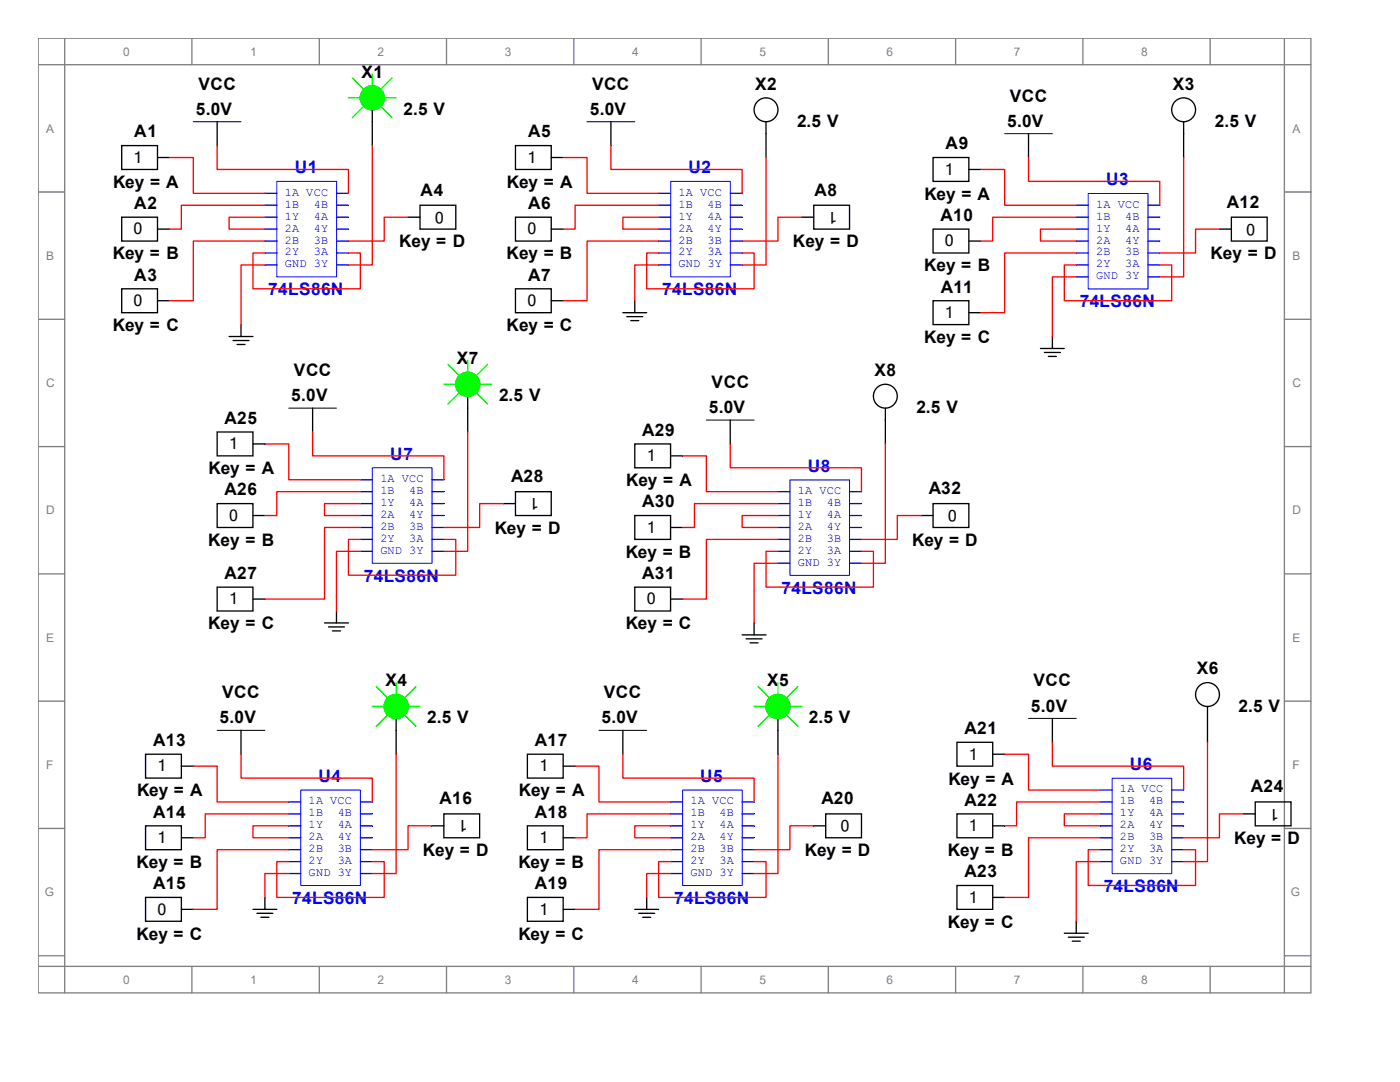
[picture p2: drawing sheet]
<svg xmlns="http://www.w3.org/2000/svg" width="279mm" height="216mm" viewBox="0 0 279 216" stroke-linecap="round" stroke-linejoin="round" font-family="sans-serif">
<g fill="none" stroke="#808080" stroke-width=".26">
<path d="M7.6 7.6h254v190.5h-254zM7.6 12.9h254M12.9 7.6v190.5M38.3 7.6v5.3M63.7 7.6v5.3M89.1 7.6v5.3M114.5 7.6v5.3M139.9 7.6v5.3M165.3 7.6v5.3M190.7 7.6v5.3M216.1 7.6v5.3M241.5 7.6v5.3"/>
<path d="M256.3 7.6v190.5M7.6 38.3h5.3M256.3 38.3h5.3M7.6 63.7h5.3M256.3 63.7h5.3M7.6 89.1h5.3M256.3 89.1h5.3M7.6 114.5h5.3M256.3 114.5h5.3M7.6 139.9h5.3M256.3 139.9h5.3M7.6 165.3h5.3"/>
<path d="M256.3 165.3h5.3M7.6 190.7h5.3M7.6 192.8h254M38.3 192.8v5.3M63.7 192.8v5.3M89.1 192.8v5.3M114.5 192.8v5.3M139.9 192.8v5.3M165.3 192.8v5.3M190.7 192.8v5.3M216.1 192.8v5.3M241.5 192.8v5.3"/>
<path d="M256.3 190.7h5.3"/>
</g>
<path d="M55.2 36.2h12v19h-12z" fill="none" stroke="#00f" stroke-width=".2"/>
<path d="M52.9 38.6h2.3" fill="none" stroke="#00f" stroke-width=".26"/>
<path d="M52.9 41h2.3" fill="none" stroke="#00f" stroke-width=".26"/>
<path d="M52.9 43.3h2.3" fill="none" stroke="#00f" stroke-width=".26"/>
<path d="M52.9 45.7h2.3" fill="none" stroke="#00f" stroke-width=".26"/>
<path d="M52.9 48.1h2.3" fill="none" stroke="#00f" stroke-width=".26"/>
<path d="M52.9 50.5h2.3" fill="none" stroke="#00f" stroke-width=".26"/>
<path d="M52.9 52.9h2.3" fill="none" stroke="#00f" stroke-width=".26"/>
<path d="M67.2 52.9h2.3" fill="none" stroke="#00f" stroke-width=".26"/>
<path d="M67.2 50.5h2.3" fill="none" stroke="#00f" stroke-width=".26"/>
<path d="M67.2 48.1h2.3" fill="none" stroke="#00f" stroke-width=".26"/>
<path d="M67.2 45.7h2.3" fill="none" stroke="#00f" stroke-width=".26"/>
<path d="M67.2 43.3h2.3" fill="none" stroke="#00f" stroke-width=".26"/>
<path d="M67.2 41h2.3" fill="none" stroke="#00f" stroke-width=".26"/>
<path d="M67.2 38.6h2.3" fill="none" stroke="#00f" stroke-width=".26"/>
<path d="M38.6 24.3h9.5M117.2 24.3h9.5M200.5 26.7h9.5M57.6 81.4h9.6M141 83.8h9.5M43.3 145.7h9.6M119.5 145.7h9.6M205.3 143.4h9.5" fill="none" stroke="#000" stroke-width=".2"/>
<g fill="none" stroke="#000" stroke-width=".26">
<path d="M24.3 29.1h7.1v4.7h-7.1zM31.4 31.4h2.4M43.3 24.3v4.8M74.3 21.9v7.2M121.9 24.3v4.8M205.3 26.7v4.7M24.3 43.3h7.1v4.8h-7.1zM24.3 57.6h7.1v4.8h-7.1zM31.4 45.7h2.4M81.4 43.3h2.4M83.8 41h7.2v4.7h-7.2zM31.4 60h2.4"/>
<path d="M45.7 67.2h4.8M46.5 67.9h3.2M47.3 68.7h1.6M48.1 64.8v2.4M124.3 62.4h4.8M125.1 63.2h3.2M125.9 64h1.6M126.7 60v2.4M207.6 69.5h4.8M208.4 70.3h3.2M209.2 71.1h1.6M210 67.2v2.3"/>
<path d="M62.4 81.4v4.8M145.7 83.8v4.8M64.8 124.3h4.7M65.6 125.1h3.1M66.4 125.9h1.5M67.2 121.9v2.4M148.1 126.7h4.8M148.9 127.5h3.2M149.7 128.3h1.6M150.5 124.3v2.4M48.1 145.7v4.8M124.3 145.7v4.8"/>
<path d="M210 143.4v4.7M52.9 179.1v2.4M129.1 179.1v2.4M50.5 181.5h4.7M51.3 182.2h3.2M52.1 183h1.6M126.7 181.5h4.7M127.5 182.2h3.2M128.3 183h1.6M212.4 186.2h4.8M213.2 187h3.2M214 187.8h1.6"/>
<path d="M214.8 183.8v2.4"/>
<circle cx="74.3" cy="19.5" r="2.38"/>
</g>
<path d="M69.5 19.5h2.4M70.3 15.6l2.4 2.3M74.3 14.8v2.3M76.7 19.5h2.4M78.3 15.6l-2.4 2.3M72.7 21.1l-2.4 2.4M75.9 21.1l2.4 2.4" fill="none" stroke="#0f0" stroke-width=".26"/>
<circle cx="74.3" cy="19.5" r="2.38" fill="#0f0" stroke="#0f0" stroke-width=".26"/>
<path d="M133.9 36.2h11.9v19h-11.9z" fill="none" stroke="#00f" stroke-width=".2"/>
<path d="M131.4 38.6h2.4" fill="none" stroke="#00f" stroke-width=".26"/>
<path d="M131.4 41h2.4" fill="none" stroke="#00f" stroke-width=".26"/>
<path d="M131.4 43.3h2.4" fill="none" stroke="#00f" stroke-width=".26"/>
<path d="M131.4 45.7h2.4" fill="none" stroke="#00f" stroke-width=".26"/>
<path d="M131.4 48.1h2.4" fill="none" stroke="#00f" stroke-width=".26"/>
<path d="M131.4 50.5h2.4" fill="none" stroke="#00f" stroke-width=".26"/>
<path d="M131.4 52.9h2.4" fill="none" stroke="#00f" stroke-width=".26"/>
<path d="M145.7 52.9h2.4" fill="none" stroke="#00f" stroke-width=".26"/>
<path d="M145.7 50.5h2.4" fill="none" stroke="#00f" stroke-width=".26"/>
<path d="M145.7 48.1h2.4" fill="none" stroke="#00f" stroke-width=".26"/>
<path d="M145.7 45.7h2.4" fill="none" stroke="#00f" stroke-width=".26"/>
<path d="M145.7 43.3h2.4" fill="none" stroke="#00f" stroke-width=".26"/>
<path d="M145.7 41h2.4" fill="none" stroke="#00f" stroke-width=".26"/>
<path d="M145.7 38.6h2.4" fill="none" stroke="#00f" stroke-width=".26"/>
<g fill="none" stroke="#000" stroke-width=".26">
<path d="M102.9 29.1h7.1v4.7h-7.1zM110 31.4h2.4M152.9 24.3v7.1M102.9 43.3h7.1v4.8h-7.1zM102.9 57.6h7.1v4.8h-7.1zM110 45.7h2.4M160 43.3h2.4M162.4 41h7.1v4.7h-7.1zM110 60h2.4"/>
<circle cx="152.9" cy="21.9" r="2.38"/>
</g>
<path d="M217.2 38.6h11.9v19.1h-11.9z" fill="none" stroke="#00f" stroke-width=".2"/>
<path d="M214.8 41h2.4" fill="none" stroke="#00f" stroke-width=".26"/>
<path d="M214.8 43.3h2.4" fill="none" stroke="#00f" stroke-width=".26"/>
<path d="M214.8 45.7h2.4" fill="none" stroke="#00f" stroke-width=".26"/>
<path d="M214.8 48.1h2.4" fill="none" stroke="#00f" stroke-width=".26"/>
<path d="M214.8 50.5h2.4" fill="none" stroke="#00f" stroke-width=".26"/>
<path d="M214.8 52.9h2.4" fill="none" stroke="#00f" stroke-width=".26"/>
<path d="M214.8 55.2h2.4" fill="none" stroke="#00f" stroke-width=".26"/>
<path d="M229.1 55.2h2.4" fill="none" stroke="#00f" stroke-width=".26"/>
<path d="M229.1 52.9h2.4" fill="none" stroke="#00f" stroke-width=".26"/>
<path d="M229.1 50.5h2.4" fill="none" stroke="#00f" stroke-width=".26"/>
<path d="M229.1 48.1h2.4" fill="none" stroke="#00f" stroke-width=".26"/>
<path d="M229.1 45.7h2.4" fill="none" stroke="#00f" stroke-width=".26"/>
<path d="M229.1 43.3h2.4" fill="none" stroke="#00f" stroke-width=".26"/>
<path d="M229.1 41h2.4" fill="none" stroke="#00f" stroke-width=".26"/>
<g fill="none" stroke="#000" stroke-width=".26">
<path d="M186.2 31.4h7.2v4.8h-7.2zM193.4 33.8h2.3M236.2 24.3v7.1M186.2 45.7h7.2v4.8h-7.2zM193.4 48.1h2.3M243.4 45.7h2.3M245.7 43.3h7.2v4.8h-7.2zM186.2 60h7.2v4.8h-7.2zM193.4 62.4h2.3"/>
<circle cx="236.2" cy="21.9" r="2.38"/>
</g>
<path d="M60 157.6h11.9v19.1h-11.9z" fill="none" stroke="#00f" stroke-width=".2"/>
<path d="M57.6 160h2.4" fill="none" stroke="#00f" stroke-width=".26"/>
<path d="M57.6 162.4h2.4" fill="none" stroke="#00f" stroke-width=".26"/>
<path d="M57.6 164.8h2.4" fill="none" stroke="#00f" stroke-width=".26"/>
<path d="M57.6 167.2h2.4" fill="none" stroke="#00f" stroke-width=".26"/>
<path d="M57.6 169.5h2.4" fill="none" stroke="#00f" stroke-width=".26"/>
<path d="M57.6 171.9h2.4" fill="none" stroke="#00f" stroke-width=".26"/>
<path d="M57.6 174.3h2.4" fill="none" stroke="#00f" stroke-width=".26"/>
<path d="M71.9 174.3h2.4" fill="none" stroke="#00f" stroke-width=".26"/>
<path d="M71.9 171.9h2.4" fill="none" stroke="#00f" stroke-width=".26"/>
<path d="M71.9 169.5h2.4" fill="none" stroke="#00f" stroke-width=".26"/>
<path d="M71.9 167.2h2.4" fill="none" stroke="#00f" stroke-width=".26"/>
<path d="M71.9 164.8h2.4" fill="none" stroke="#00f" stroke-width=".26"/>
<path d="M71.9 162.4h2.4" fill="none" stroke="#00f" stroke-width=".26"/>
<path d="M71.9 160h2.4" fill="none" stroke="#00f" stroke-width=".26"/>
<g fill="none" stroke="#000" stroke-width=".26">
<path d="M29.1 150.5h7.1v4.8h-7.1zM36.2 152.9h2.4M79.1 143.4v7.1M29.1 164.8h7.1v4.7h-7.1zM29.1 179.1h7.1v4.7h-7.1zM36.2 167.2h2.4M86.2 164.8h2.4M88.6 162.4h7.1v4.8h-7.1zM36.2 181.5h2.4"/>
<circle cx="79.1" cy="141" r="2.38"/>
</g>
<path d="M75.1 137l2.4 2.4M79.1 136.2v2.4M83 137l-2.4 2.4M74.3 141h2.4M77.5 142.6l-2.4 2.3M80.6 142.6l2.4 2.3M81.4 141h2.4" fill="none" stroke="#0f0" stroke-width=".26"/>
<circle cx="79.1" cy="141" r="2.38" fill="#0f0" stroke="#0f0" stroke-width=".26"/>
<path d="M136.2 157.6h11.9v19.1h-11.9z" fill="none" stroke="#00f" stroke-width=".2"/>
<path d="M133.8 160h2.4" fill="none" stroke="#00f" stroke-width=".26"/>
<path d="M133.8 162.4h2.4" fill="none" stroke="#00f" stroke-width=".26"/>
<path d="M133.8 164.8h2.4" fill="none" stroke="#00f" stroke-width=".26"/>
<path d="M133.8 167.2h2.4" fill="none" stroke="#00f" stroke-width=".26"/>
<path d="M133.8 169.5h2.4" fill="none" stroke="#00f" stroke-width=".26"/>
<path d="M133.8 171.9h2.4" fill="none" stroke="#00f" stroke-width=".26"/>
<path d="M133.8 174.3h2.4" fill="none" stroke="#00f" stroke-width=".26"/>
<path d="M148.1 174.3h2.4" fill="none" stroke="#00f" stroke-width=".26"/>
<path d="M148.1 171.9h2.4" fill="none" stroke="#00f" stroke-width=".26"/>
<path d="M148.1 169.5h2.4" fill="none" stroke="#00f" stroke-width=".26"/>
<path d="M148.1 167.2h2.4" fill="none" stroke="#00f" stroke-width=".26"/>
<path d="M148.1 164.8h2.4" fill="none" stroke="#00f" stroke-width=".26"/>
<path d="M148.1 162.4h2.4" fill="none" stroke="#00f" stroke-width=".26"/>
<path d="M148.1 160h2.4" fill="none" stroke="#00f" stroke-width=".26"/>
<g fill="none" stroke="#000" stroke-width=".26">
<path d="M105.3 150.5h7.1v4.8h-7.1zM112.4 152.9h2.4M155.3 143.4v7.1M105.3 164.8h7.1v4.7h-7.1zM105.3 179.1h7.1v4.7h-7.1zM112.4 167.2h2.4M162.4 164.8h2.4M164.8 162.4h7.1v4.8h-7.1zM112.4 181.5h2.4"/>
<circle cx="155.3" cy="141" r="2.38"/>
</g>
<path d="M151.3 137l2.4 2.4M155.3 136.2v2.4M159.2 137l-2.4 2.4M150.5 141h2.4M153.7 142.6l-2.4 2.3M156.8 142.6l2.4 2.3M157.6 141h2.4" fill="none" stroke="#0f0" stroke-width=".26"/>
<circle cx="155.3" cy="141" r="2.38" fill="#0f0" stroke="#0f0" stroke-width=".26"/>
<path d="M222 155.3h11.8v19h-11.8z" fill="none" stroke="#00f" stroke-width=".2"/>
<path d="M219.6 157.6h2.3" fill="none" stroke="#00f" stroke-width=".26"/>
<path d="M219.6 160h2.3" fill="none" stroke="#00f" stroke-width=".26"/>
<path d="M219.6 162.4h2.3" fill="none" stroke="#00f" stroke-width=".26"/>
<path d="M219.6 164.8h2.3" fill="none" stroke="#00f" stroke-width=".26"/>
<path d="M219.6 167.2h2.3" fill="none" stroke="#00f" stroke-width=".26"/>
<path d="M219.6 169.5h2.3" fill="none" stroke="#00f" stroke-width=".26"/>
<path d="M219.6 171.9h2.3" fill="none" stroke="#00f" stroke-width=".26"/>
<path d="M233.8 171.9h2.4" fill="none" stroke="#00f" stroke-width=".26"/>
<path d="M233.8 169.5h2.4" fill="none" stroke="#00f" stroke-width=".26"/>
<path d="M233.8 167.2h2.4" fill="none" stroke="#00f" stroke-width=".26"/>
<path d="M233.8 164.8h2.4" fill="none" stroke="#00f" stroke-width=".26"/>
<path d="M233.8 162.4h2.4" fill="none" stroke="#00f" stroke-width=".26"/>
<path d="M233.8 160h2.4" fill="none" stroke="#00f" stroke-width=".26"/>
<path d="M233.8 157.6h2.4" fill="none" stroke="#00f" stroke-width=".26"/>
<g fill="none" stroke="#000" stroke-width=".26">
<path d="M191 148.1h7.1v4.8h-7.1zM198.1 150.5h2.4M241 141v7.1M191 162.4h7.1v4.8h-7.1zM191 176.7h7.1v4.8h-7.1zM198.1 164.8h2.4M198.1 179.1h2.4M248.1 162.4h2.4M250.5 160h7.2v4.8h-7.2z"/>
<circle cx="241" cy="138.6" r="2.38"/>
</g>
<path d="M74.3 93.3h11.9v19.1h-11.9z" fill="none" stroke="#00f" stroke-width=".2"/>
<path d="M71.9 95.7h2.4" fill="none" stroke="#00f" stroke-width=".26"/>
<path d="M71.9 98.1h2.4" fill="none" stroke="#00f" stroke-width=".26"/>
<path d="M71.9 100.5h2.4" fill="none" stroke="#00f" stroke-width=".26"/>
<path d="M71.9 102.9h2.4" fill="none" stroke="#00f" stroke-width=".26"/>
<path d="M71.9 105.3h2.4" fill="none" stroke="#00f" stroke-width=".26"/>
<path d="M71.9 107.6h2.4" fill="none" stroke="#00f" stroke-width=".26"/>
<path d="M71.9 110h2.4" fill="none" stroke="#00f" stroke-width=".26"/>
<path d="M86.2 110h2.4" fill="none" stroke="#00f" stroke-width=".26"/>
<path d="M86.2 107.6h2.4" fill="none" stroke="#00f" stroke-width=".26"/>
<path d="M86.2 105.3h2.4" fill="none" stroke="#00f" stroke-width=".26"/>
<path d="M86.2 102.9h2.4" fill="none" stroke="#00f" stroke-width=".26"/>
<path d="M86.2 100.5h2.4" fill="none" stroke="#00f" stroke-width=".26"/>
<path d="M86.2 98.1h2.4" fill="none" stroke="#00f" stroke-width=".26"/>
<path d="M86.2 95.7h2.4" fill="none" stroke="#00f" stroke-width=".26"/>
<g fill="none" stroke="#000" stroke-width=".26">
<path d="M93.3 79.1v7.1M43.3 86.2h7.2v4.8h-7.2zM50.5 88.6h2.4M102.9 98.1h7.1v4.8h-7.1zM43.3 100.5h7.2v4.8h-7.2zM43.3 117.2h7.2v4.7h-7.2zM50.5 102.9h2.4M50.5 119.5h2.4M100.5 100.5h2.4"/>
<circle cx="93.3" cy="76.7" r="2.38"/>
</g>
<path d="M88.6 76.7h2.4M89.4 72.7l2.4 2.4M91.8 78.3l-2.4 2.3M93.3 71.9v2.4M94.9 78.3l2.4 2.3M95.7 76.7h2.4M97.3 72.7l-2.4 2.4" fill="none" stroke="#0f0" stroke-width=".26"/>
<circle cx="93.3" cy="76.7" r="2.38" fill="#0f0" stroke="#0f0" stroke-width=".26"/>
<path d="M157.6 95.8h11.9v19h-11.9z" fill="none" stroke="#00f" stroke-width=".2"/>
<path d="M155.3 98.1h2.3" fill="none" stroke="#00f" stroke-width=".26"/>
<path d="M155.3 100.5h2.3" fill="none" stroke="#00f" stroke-width=".26"/>
<path d="M155.3 102.9h2.3" fill="none" stroke="#00f" stroke-width=".26"/>
<path d="M155.3 105.3h2.3" fill="none" stroke="#00f" stroke-width=".26"/>
<path d="M155.3 107.6h2.3" fill="none" stroke="#00f" stroke-width=".26"/>
<path d="M155.3 110h2.3" fill="none" stroke="#00f" stroke-width=".26"/>
<path d="M155.3 112.4h2.3" fill="none" stroke="#00f" stroke-width=".26"/>
<path d="M169.5 112.4h2.4" fill="none" stroke="#00f" stroke-width=".26"/>
<path d="M169.5 110h2.4" fill="none" stroke="#00f" stroke-width=".26"/>
<path d="M169.5 107.6h2.4" fill="none" stroke="#00f" stroke-width=".26"/>
<path d="M169.5 105.3h2.4" fill="none" stroke="#00f" stroke-width=".26"/>
<path d="M169.5 102.9h2.4" fill="none" stroke="#00f" stroke-width=".26"/>
<path d="M169.5 100.5h2.4" fill="none" stroke="#00f" stroke-width=".26"/>
<path d="M169.5 98.1h2.4" fill="none" stroke="#00f" stroke-width=".26"/>
<g fill="none" stroke="#000" stroke-width=".26">
<path d="M126.7 88.6h7.1v4.7h-7.1zM133.8 91h2.4M176.7 81.4v7.2M126.7 102.9h7.1v4.7h-7.1zM126.7 117.2h7.1v4.7h-7.1zM133.8 105.3h2.4M133.8 119.5h2.4M183.8 102.9h2.4M186.2 100.5h7.2v4.8h-7.2z"/>
<circle cx="176.7" cy="79.1" r="2.38"/>
</g>
<g fill="none" stroke="#f00" stroke-width=".26">
<path d="M33.8 31.4h4.8v7.2h14.3M43.3 29.1v4.7h26.2v4.8M74.3 29.1v23.8h-4.8M112.4 31.4h4.8v7.2h14.2M121.9 29.1v4.7h26.2v4.8M152.9 31.4v21.5h-4.8M195.7 33.8h4.8v7.2h14.3M205.3 31.4v4.8h26.2v4.8M236.2 31.4v23.8h-4.7M52.9 41h-16.7v4.7h-2.4M52.9 43.3h-7.2v2.4h7.2M52.9 48.1h-14.3v11.9h-4.8"/>
<path d="M52.9 50.5h-2.4v7.1h21.4v-7.1h-2.4M52.9 52.9h-4.8v11.9M81.4 43.3h-4.7v4.8h-7.2M131.4 41h-16.6v4.7h-2.4M131.4 43.3h-7.1v2.4h7.1M131.4 48.1h-14.2v11.9h-4.8M131.4 50.5h-2.3v7.1h21.4v-7.1h-2.4M131.4 52.9h-4.7v7.1M160 43.3h-4.7v4.8h-7.2M214.8 43.3h-16.7v4.8h-2.4M214.8 45.7h-7.2v2.4h7.2M214.8 50.5h-14.3v11.9h-4.8"/>
<path d="M214.8 52.9h-2.4v7.1h21.4v-7.1h-2.3M214.8 55.2h-4.8v12M243.4 45.7h-4.8v4.8h-7.1M52.9 88.6h4.7v7.1h14.3M62.4 86.2v4.8h26.2v4.7M71.9 98.1h-16.7v4.8h-2.3M93.3 86.2v23.8h-4.7M136.2 91h4.8v7.1h14.3M145.7 88.6v4.7h26.2v4.8M176.7 88.6v23.8h-4.8M71.9 100.5h-7.1v2.4h7.1M71.9 105.3h-7.1v14.2h-11.9"/>
<path d="M71.9 107.6h-2.4v7.2h21.5v-7.2h-2.4M71.9 110h-4.7v11.9M100.5 100.5h-4.8v4.8h-7.1M155.3 100.5h-16.7v4.8h-2.4M155.3 102.9h-7.2v2.4h7.2M155.3 107.6h-14.3v11.9h-4.8M155.3 110h-2.4v7.2h21.4v-7.2h-2.4M155.3 112.4h-4.8v11.9M183.8 102.9h-4.7v4.7h-7.2M38.6 152.9h4.7v7.1h14.3M48.1 150.5v4.8h26.2v4.7M79.1 150.5v23.8h-4.8"/>
<path d="M114.8 152.9h4.7v7.1h14.3M124.3 150.5v4.8h26.2v4.7M155.3 150.5v23.8h-4.8M200.5 150.5h4.8v7.1h14.3M210 148.1v4.8h26.2v4.7M241 148.1v23.8h-4.8M57.6 162.4h-16.6v4.8h-2.4M57.6 164.8h-7.1v2.4h7.1M57.6 169.5h-14.3v12h-4.7M57.6 171.9h-2.4v7.2h21.5v-7.2h-2.4M57.6 174.3h-4.7v4.8M86.2 164.8h-4.8v4.7h-7.1"/>
<path d="M133.8 162.4h-16.6v4.8h-2.4M133.8 164.8h-7.1v2.4h7.1M133.8 169.5h-14.3v12h-4.7M133.8 171.9h-2.4v7.2h21.5v-7.2h-2.4M133.8 174.3h-4.7v4.8M162.4 164.8h-4.8v4.7h-7.1M219.6 160h-16.7v4.8h-2.4M219.6 162.4h-7.2v2.4h7.2M219.6 167.2h-14.3v11.9h-4.8M219.6 169.5h-2.4v7.2h21.4v-7.2h-2.4M219.6 171.9h-4.8v11.9M248.1 162.4h-4.7v4.8h-7.2"/>
</g>
<g font-size="3.4">
<text x="39.6" y="17.9">VCC</text>
<text x="72.1" y="15.5">X1</text>
<text x="118.2" y="17.9">VCC</text>
<text x="150.7" y="17.9">X2</text>
<text x="234.1" y="17.9">X3</text>
<text x="39.1" y="22.9">5.0V</text>
<text x="80.5" y="22.9">2.5 V</text>
<text x="117.7" y="22.9">5.0V</text>
<text x="201.5" y="20.3">VCC</text>
<text x="26.8" y="27.4">A1</text>
<text x="105.4" y="27.4">A5</text>
<text x="159.1" y="25.3">2.5 V</text>
<text x="188.7" y="29.8">A9</text>
<text x="201" y="25.3">5.0V</text>
<text x="242.5" y="25.3">2.5 V</text>
<text x="22.6" y="37.5">Key = A</text>
<text x="26.8" y="41.7">A2</text>
<text x="83.9" y="39.1">A4</text>
<text x="101.1" y="37.5">Key = A</text>
<text x="105.4" y="41.7">A6</text>
<text x="162.6" y="39.1">A8</text>
<text x="184.5" y="39.8">Key = A</text>
<text x="244.9" y="41.4">A12</text>
<text x="187.7" y="44.1">A10</text>
<text x="22.5" y="51.8">Key = B</text>
<text x="79.7" y="49.4">Key = D</text>
<text x="101.1" y="51.8">Key = B</text>
<text x="158.2" y="49.4">Key = D</text>
<text x="241.6" y="51.8">Key = D</text>
<text x="26.8" y="56">A3</text>
<text x="105.4" y="56">A7</text>
<text x="184.4" y="54.1">Key = B</text>
<text x="187.8" y="58.4">A11</text>
<text x="22.5" y="66">Key = C</text>
<text x="101.1" y="66">Key = C</text>
<text x="184.4" y="68.4">Key = C</text>
<text x="58.7" y="75.1">VCC</text>
<text x="91.2" y="72.6">X7</text>
<text x="142" y="77.4">VCC</text>
<text x="174.5" y="75.1">X8</text>
<text x="58.1" y="80.1">5.0V</text>
<text x="99.6" y="80.1">2.5 V</text>
<text x="141.4" y="82.5">5.0V</text>
<text x="182.9" y="82.5">2.5 V</text>
<text x="44.8" y="84.6">A25</text>
<text x="128.2" y="87">A29</text>
<text x="41.6" y="94.6">Key = A</text>
<text x="44.8" y="98.8">A26</text>
<text x="102" y="96.2">A28</text>
<text x="125" y="97">Key = A</text>
<text x="128.2" y="101.2">A30</text>
<text x="185.3" y="98.6">A32</text>
<text x="98.7" y="106.5">Key = D</text>
<text x="41.6" y="108.9">Key = B</text>
<text x="124.9" y="111.3">Key = B</text>
<text x="182" y="108.9">Key = D</text>
<text x="44.8" y="115.5">A27</text>
<text x="128.2" y="115.5">A31</text>
<text x="41.6" y="125.6">Key = C</text>
<text x="124.9" y="125.6">Key = C</text>
<text x="76.9" y="136.9">X4</text>
<text x="153.1" y="136.9">X5</text>
<text x="206.2" y="136.9">VCC</text>
<text x="238.8" y="134.6">X6</text>
<text x="44.3" y="139.3">VCC</text>
<text x="120.5" y="139.3">VCC</text>
<text x="205.7" y="142">5.0V</text>
<text x="247.2" y="142">2.5 V</text>
<text x="30.6" y="148.8">A13</text>
<text x="43.8" y="144.4">5.0V</text>
<text x="85.2" y="144.4">2.5 V</text>
<text x="106.8" y="148.8">A17</text>
<text x="120" y="144.4">5.0V</text>
<text x="161.4" y="144.4">2.5 V</text>
<text x="192.5" y="146.5">A21</text>
<text x="27.3" y="158.9">Key = A</text>
<text x="87.7" y="160.5">A16</text>
<text x="103.5" y="158.9">Key = A</text>
<text x="163.9" y="160.5">A20</text>
<text x="189.3" y="156.5">Key = A</text>
<text x="192.5" y="160.8">A22</text>
<text x="249.6" y="158.1">A24</text>
<text x="30.6" y="163.2">A14</text>
<text x="106.8" y="163.2">A18</text>
<text x="27.3" y="173.2">Key = B</text>
<text x="84.4" y="170.8">Key = D</text>
<text x="103.5" y="173.2">Key = B</text>
<text x="160.6" y="170.8">Key = D</text>
<text x="189.2" y="170.8">Key = B</text>
<text x="246.3" y="168.4">Key = D</text>
<text x="30.6" y="177.4">A15</text>
<text x="106.8" y="177.4">A19</text>
<text x="192.5" y="175">A23</text>
<text x="189.2" y="185.1">Key = C</text>
<text x="27.3" y="187.5">Key = C</text>
<text x="103.5" y="187.5">Key = C</text>
</g>
<g font-size="3.4" fill="#00f">
<text x="58.8" y="34.5">U1</text>
<text x="137.4" y="34.5">U2</text>
<text x="220.8" y="37">U3</text>
<text x="53.6" y="58.9">74LS86N</text>
<text x="132.2" y="58.9">74LS86N</text>
<text x="215.5" y="61.3">74LS86N</text>
<text x="77.9" y="91.7">U7</text>
<text x="161.2" y="94.1">U8</text>
<text x="72.6" y="116">74LS86N</text>
<text x="156" y="118.4">74LS86N</text>
<text x="63.5" y="156">U4</text>
<text x="139.7" y="156">U5</text>
<text x="225.5" y="153.6">U6</text>
<text x="220.3" y="178">74LS86N</text>
<text x="58.3" y="180.3">74LS86N</text>
<text x="134.5" y="180.3">74LS86N</text>
</g>
<g font-size="3.2">
<text x="26.7" y="32.5">1</text>
<text x="105.2" y="32.5">1</text>
<text x="188.6" y="34.9">1</text>
<text x="26.7" y="46.8">0</text>
<text x="88.6" y="42.3" transform="rotate(-180 88.6 42.3)">0</text>
<text x="105.2" y="46.8">0</text>
<text x="167.1" y="42.3" transform="rotate(-180 167.1 42.3)">1</text>
<text x="250.5" y="44.7" transform="rotate(-180 250.5 44.7)">0</text>
<text x="188.6" y="49.1">0</text>
<text x="26.7" y="61.1">0</text>
<text x="105.2" y="61.1">0</text>
<text x="188.6" y="63.5">1</text>
<text x="45.7" y="89.7">1</text>
<text x="129.1" y="92">1</text>
<text x="107.6" y="99.4" transform="rotate(-180 107.6 99.4)">1</text>
<text x="190.9" y="101.8" transform="rotate(-180 190.9 101.8)">0</text>
<text x="45.7" y="103.9">0</text>
<text x="129.1" y="106.3">1</text>
<text x="45.7" y="120.6">1</text>
<text x="129.1" y="120.6">0</text>
<text x="31.5" y="153.9">1</text>
<text x="107.7" y="153.9">1</text>
<text x="193.4" y="151.6">1</text>
<text x="255.3" y="161.3" transform="rotate(-180 255.3 161.3)">1</text>
<text x="93.3" y="163.7" transform="rotate(-180 93.3 163.7)">1</text>
<text x="169.5" y="163.7" transform="rotate(-180 169.5 163.7)">0</text>
<text x="193.4" y="165.9">1</text>
<text x="31.5" y="168.2">1</text>
<text x="107.7" y="168.2">1</text>
<text x="31.5" y="182.5">0</text>
<text x="107.7" y="182.5">1</text>
<text x="193.4" y="180.1">1</text>
</g>
<g font-size="2.4" fill="#808080">
<text x="24.6" y="11.1">0</text>
<text x="50" y="11.1">1</text>
<text x="75.4" y="11.1">2</text>
<text x="100.8" y="11.1">3</text>
<text x="126.2" y="11.1">4</text>
<text x="151.6" y="11.1">5</text>
<text x="177" y="11.1">6</text>
<text x="202.4" y="11.1">7</text>
<text x="227.8" y="11.1">8</text>
<text x="9.2" y="26.5">A</text>
<text x="257.9" y="26.5">A</text>
<text x="9.2" y="51.9">B</text>
<text x="257.9" y="51.9">B</text>
<text x="9.2" y="77.3">C</text>
<text x="257.9" y="77.3">C</text>
<text x="9.2" y="102.7">D</text>
<text x="257.9" y="102.7">D</text>
<text x="9.2" y="128.1">E</text>
<text x="257.9" y="128.1">E</text>
<text x="9.2" y="153.5">F</text>
<text x="257.9" y="153.5">F</text>
<text x="8.9" y="178.9">G</text>
<text x="257.6" y="178.9">G</text>
<text x="24.6" y="196.3">0</text>
<text x="50" y="196.3">1</text>
<text x="75.4" y="196.3">2</text>
<text x="100.8" y="196.3">3</text>
<text x="126.2" y="196.3">4</text>
<text x="151.6" y="196.3">5</text>
<text x="177" y="196.3">6</text>
<text x="202.4" y="196.3">7</text>
<text x="227.8" y="196.3">8</text>
</g>
<g font-size="2.4" fill="#00f">
<text x="56.9" y="39.1">1A VCC</text>
<text x="56.9" y="41.4">1B</text>
<text x="62.6" y="41.4">4B</text>
<text x="135.4" y="39.1">1A VCC</text>
<text x="135.4" y="41.4">1B</text>
<text x="141.2" y="41.4">4B</text>
<text x="218.8" y="41.4">1A VCC</text>
<text x="56.9" y="43.8">1Y</text>
<text x="56.9" y="46.2">2A</text>
<text x="62.6" y="46.2">4Y</text>
<text x="62.6" y="43.8">4A</text>
<text x="135.4" y="43.8">1Y</text>
<text x="135.4" y="46.2">2A</text>
<text x="141.2" y="46.2">4Y</text>
<text x="141.2" y="43.8">4A</text>
<text x="218.8" y="43.8">1B</text>
<text x="218.8" y="46.2">1Y</text>
<text x="224.5" y="46.2">4A</text>
<text x="224.5" y="43.8">4B</text>
<text x="56.9" y="48.6">2B</text>
<text x="56.9" y="51">2Y</text>
<text x="56.9" y="53.3">GND 3Y</text>
<text x="62.6" y="51">3A</text>
<text x="62.6" y="48.6">3B</text>
<text x="135.4" y="48.6">2B</text>
<text x="135.4" y="51">2Y</text>
<text x="135.4" y="53.3">GND 3Y</text>
<text x="141.2" y="51">3A</text>
<text x="141.2" y="48.6">3B</text>
<text x="218.8" y="48.6">2A</text>
<text x="218.8" y="51">2B</text>
<text x="218.8" y="53.3">2Y</text>
<text x="224.5" y="53.3">3A</text>
<text x="224.5" y="51">3B</text>
<text x="224.5" y="48.6">4Y</text>
<text x="218.8" y="55.8">GND 3Y</text>
<text x="75.9" y="96.2">1A VCC</text>
<text x="75.9" y="98.6">1B</text>
<text x="75.9" y="101">1Y</text>
<text x="81.7" y="101">4A</text>
<text x="81.7" y="98.6">4B</text>
<text x="159.2" y="98.6">1A VCC</text>
<text x="159.2" y="101">1B</text>
<text x="165" y="101">4B</text>
<text x="75.9" y="103.4">2A</text>
<text x="75.9" y="105.7">2B</text>
<text x="81.7" y="105.7">3B</text>
<text x="81.7" y="103.4">4Y</text>
<text x="159.2" y="103.4">1Y</text>
<text x="159.2" y="105.7">2A</text>
<text x="165" y="105.7">4Y</text>
<text x="165" y="103.4">4A</text>
<text x="75.9" y="108.1">2Y</text>
<text x="75.9" y="110.5">GND 3Y</text>
<text x="81.7" y="108.1">3A</text>
<text x="159.2" y="108.1">2B</text>
<text x="159.2" y="110.5">2Y</text>
<text x="159.2" y="112.9">GND 3Y</text>
<text x="165" y="110.5">3A</text>
<text x="165" y="108.1">3B</text>
<text x="61.6" y="160.5">1A VCC</text>
<text x="137.8" y="160.5">1A VCC</text>
<text x="223.5" y="158.1">1A VCC</text>
<text x="223.5" y="160.5">1B</text>
<text x="229.3" y="160.5">4B</text>
<text x="61.6" y="162.9">1B</text>
<text x="61.6" y="165.3">1Y</text>
<text x="61.6" y="167.6">2A</text>
<text x="67.4" y="167.6">4Y</text>
<text x="67.4" y="165.3">4A</text>
<text x="67.4" y="162.9">4B</text>
<text x="137.8" y="162.9">1B</text>
<text x="137.8" y="165.3">1Y</text>
<text x="137.8" y="167.6">2A</text>
<text x="143.6" y="167.6">4Y</text>
<text x="143.6" y="165.3">4A</text>
<text x="143.6" y="162.9">4B</text>
<text x="223.5" y="162.9">1Y</text>
<text x="223.5" y="165.3">2A</text>
<text x="223.5" y="167.6">2B</text>
<text x="229.3" y="167.6">3B</text>
<text x="229.3" y="165.3">4Y</text>
<text x="229.3" y="162.9">4A</text>
<text x="61.6" y="170.1">2B</text>
<text x="61.6" y="172.4">2Y</text>
<text x="67.4" y="172.4">3A</text>
<text x="67.4" y="170.1">3B</text>
<text x="137.8" y="170.1">2B</text>
<text x="137.8" y="172.4">2Y</text>
<text x="143.6" y="172.4">3A</text>
<text x="143.6" y="170.1">3B</text>
<text x="223.5" y="170.1">2Y</text>
<text x="223.5" y="172.4">GND 3Y</text>
<text x="229.3" y="170.1">3A</text>
<text x="61.6" y="174.8">GND 3Y</text>
<text x="137.8" y="174.8">GND 3Y</text>
</g>
</svg>
